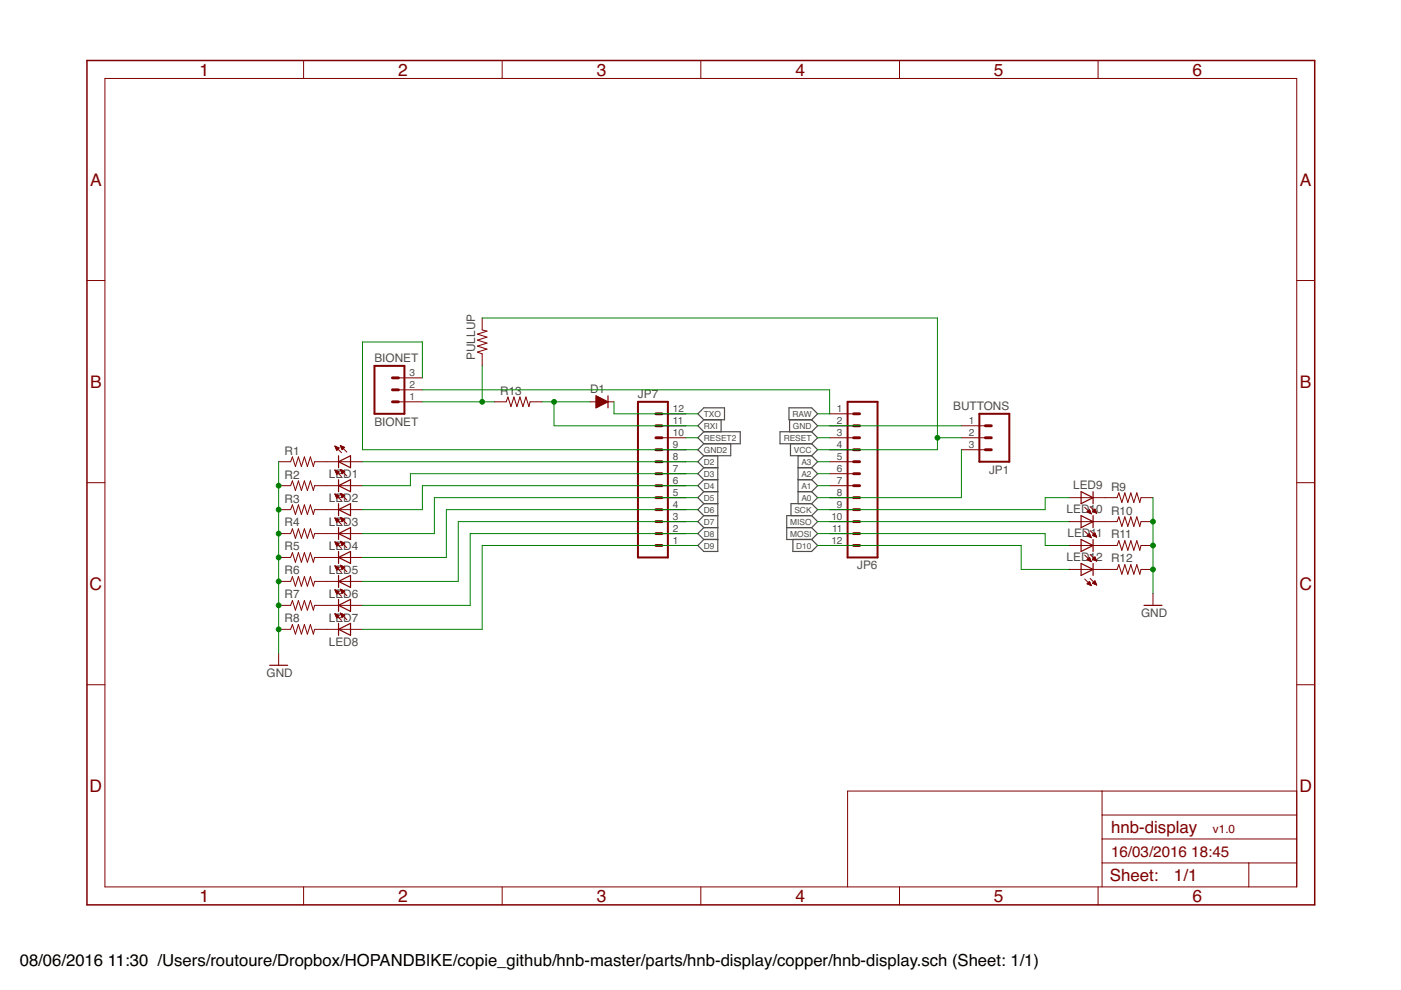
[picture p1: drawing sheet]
<svg xmlns="http://www.w3.org/2000/svg" width="297mm" height="210mm" viewBox="0 0 297 210" stroke-linecap="round" stroke-linejoin="round" font-family="sans-serif">
<g fill="none" stroke="#505050" stroke-width=".25">
<path d="M148 87.7l1.2-1.2h4.4v2.5h-4.4zM149.2 91.5h7.8v2.6h-7.8M149.2 99.2h3M149.2 96.6l-1.2 1.3 1.2 1.3M149.2 99.2l-1.2 1.2 1.2 1.3M149.2 89l-1.2 1.3 1.2 1.2M149.2 94.1l-1.2 1.3 1.2 1.2M149.2 91.5l-1.2 1.3 1.2 1.3M152.2 96.6v20.3h-3l-1.2-1.2 1.2-1.3M152.9 89v2.5M154.9 94.1v2.5h-5.7M167.3 86.5h4.8l1.3 1.2-1.3 1.3h-4.8z"/>
<path d="M167.4 89v2.5M167.6 94.1v2.5h4.5M169.2 99.2h2.9M169.2 96.6v10.2M172.1 89l1.3 1.3-1.3 1.2M172.1 91.5h-6.7v2.6h6.7M172.1 91.5l1.3 1.3-1.3 1.3M172.1 94.1l1.3 1.3-1.3 1.2M172.1 96.6l1.3 1.3-1.3 1.3M172.1 99.2l1.3 1.2-1.3 1.3M149.2 109.3h3M149.2 106.8h3"/>
<path d="M149.2 111.9h3M149.2 114.4h3M149.2 111.9l-1.2 1.2 1.2 1.3M149.2 101.7h3M149.2 104.2h3M149.2 101.7l-1.2 1.3 1.2 1.2M149.2 104.2l-1.2 1.3 1.2 1.3M149.2 106.8l-1.2 1.3 1.2 1.2M149.2 109.3l-1.2 1.3 1.2 1.3M166.8 111.9h5.3M168.1 114.4v2.5h4l1.3-1.2-1.3-1.3M169.2 101.7h2.9"/>
<path d="M169.2 104.2h2.9M172.1 106.8l1.3 1.3-1.3 1.2M172.1 109.3h-5.3v5.1h5.3M172.1 106.8h-4.4v2.5M172.1 109.3l1.3 1.3-1.3 1.3M172.1 111.9l1.3 1.2-1.3 1.3M172.1 101.7l1.3 1.3-1.3 1.2M172.1 104.2l1.3 1.3-1.3 1.3"/>
</g>
<path d="M79.4 77.6h6.3v10.1h-6.3zM135.3 85.2h6.3v33h-6.3zM179.7 85.2h6.4v33h-6.4zM207.6 87.7h6.4v10.2h-6.4z" fill="none" stroke="#800000" stroke-width=".42"/>
<g fill="none" stroke="#800000" stroke-width=".61">
<path d="M83.2 80.1h1.3M83.2 82.7h1.3M83.2 85.2h1.3M128.3 85.2l-1.7-.9v1.8l1.3-.8-.9-.4v.5M139.1 92.8h1.2M139.1 90.3h1.2M139.1 87.7h1.2M139.1 97.9h1.2M139.1 95.4h1.2M181 92.8h1.2M181 90.3h1.2M181 87.7h1.2"/>
<path d="M181 97.9h1.2M181 95.4h1.2M208.9 92.8h1.3M208.9 90.3h1.3M208.9 95.4h1.3M139.1 100.4h1.2M139.1 103h1.2M139.1 105.5h1.2M139.1 108.1h1.2M139.1 110.6h1.2M139.1 113.1h1.2M139.1 115.7h1.2"/>
<path d="M181 100.4h1.2M181 103h1.2M181 105.5h1.2M181 108.1h1.2M181 110.6h1.2M181 113.1h1.2M181 115.7h1.2"/>
</g>
<g fill="none" stroke="#800000" stroke-width=".21">
<path d="M22.2 16.6h252.7v171.4h-252.7zM64.4 12.8v3.8M106.5 12.8v3.8M148.6 12.8v3.8M190.7 12.8v3.8M232.8 12.8v3.8M18.4 59.5h3.8M274.9 59.5h3.8M102.2 67.4v2.6l1.1 .2-2.1 .6 2.1 .7-2.1 .6 2.1 .6-2.1 .7 2.1 .6-2.1 .7 1 .3v2.6M59.1 97.9h2.5l.4-1 .6 2 .7-2 .6 2 .6-2 .7 2 .6-2 .6 2 .3-1h10.2M71 94.6l1.4 1.4M71 94.6l.9 .4-.5 .5"/>
<path d="M71 94.6l.4 .9M71 99.7l1.4 1.4M71 99.7h.1M71 99.7l.9 .4-.5 .5M71 99.7l.4 .9M71 94.6h.1M71.1 94.7h.3M71.1 99.8h.3M71.1 94.9h.6M71.1 99.9h.5M71.2 95h.7M71.2 95.1h.6"/>
<path d="M71.3 95.2h.3M71.3 95.4h.2M71.4 95.5h.1M72.2 94.5l1.4 1.4M72.2 94.5l.8 .3-.5 .6zM72.2 99.5l1.4 1.4M72.2 99.5l.8 .4M72.2 99.5l.3 .9 .5-.5M72.2 99.6h.1M72.2 94.5h.1M72.2 94.6h.3M72.2 99.7h.3"/>
<path d="M72.3 99.8h.5M72.3 94.7h.5M72.3 94.9h.7M72.3 99.9h.7M72.4 95h.5M72.4 95.1h.4M72.5 95.2h.1M84.5 85.2h5.1M84.5 82.7h5.1M84.5 80.1h5.1M104.8 85.2h2.5l.4-1 .6 2 .7-2 .6 2 .6-2 .7 2 .6-2 .6 2 .3-1h2.5M125.1 85.2h5.1"/>
<path d="M140.3 87.7h5.1M140.3 90.3h5.1M140.3 92.8h5.1M140.3 95.4h5.1M140.3 97.9h5.1M175.9 87.7h5.1M175.9 90.3h5.1M175.9 92.8h5.1M175.9 95.4h5.1M175.9 97.9h5.1M203.8 90.3h5.1M203.8 92.8h5.1"/>
<path d="M203.8 95.4h5.1M18.4 102.3h3.8M59.1 103h2.5l.4-1 .6 2 .7-2 .6 2 .6-2 .7 2 .6-2 .6 2 .3-1h10.2M59.1 108.1h2.5l.4-1.1 .6 2.1 .7-2.1 .6 2.1 .6-2.1 .7 2.1 .6-2.1 .6 2.1 .3-1h10.2M59.1 113.1h2.5l.4-1 .6 2 .7-2 .6 2 .6-2 .7 2 .6-2 .6 2 .3-1h10.2M59.1 118.2h2.5l.4-1 .6 2 .7-2 .6 2 .6-2 .7 2 .6-2 .6 2 .3-1h10.2M71 104.8l1.4 1.4M71 104.8h.1M71 104.8l.9 .3-.5 .5zM71 109.8l1.4 1.4M71 109.8h.1M71 109.8l.9 .4-.5 .5z"/>
<path d="M71 114.9l1.4 1.4M71 114.9l.9 .4-.5 .5M71 114.9l.4 .9M71 120l1.4 1.4M71 120l.9 .4-.5 .5zM71.1 104.9h.2M71.1 109.9h.2M71.1 115h.2M71.1 115.1h.4M71.1 105h.5M71.1 110.1h.5M71.2 105.1h.7"/>
<path d="M71.2 110.2h.7M71.2 115.3h.6M71.2 100.1h.7M71.2 110.3h.6M71.2 115.4h.6M71.2 100.2h.6M71.2 105.2h.6M71.3 100.3h.3M71.3 105.4h.4M71.3 110.4h.4M71.3 115.5h.4M71.3 110.6h.2"/>
<path d="M71.3 115.6h.3M71.3 100.4h.2M71.3 105.5h.2M71.4 100.5h.1M71.4 105.6h.1M71.4 110.7h.1M71.4 115.7h.1M72.2 104.6l1.4 1.4M72.2 104.6l.8 .4M72.2 104.6l.3 .9 .5-.5M72.2 104.6h.1M72.2 109.7l1.4 1.4"/>
<path d="M72.2 109.7l.8 .4-.5 .5zM72.2 109.7h.1M72.2 114.8l1.4 1.4M72.2 114.8l.8 .3-.5 .6zM72.2 119.8l1.4 1.4M72.2 119.8l.8 .4-.5 .5zM72.2 109.8h.3M72.2 114.9h.2M72.2 120h.2M72.2 104.8h.3M72.2 115h.5M72.3 104.9h.4"/>
<path d="M72.3 109.9h.4M72.3 105h.7M72.3 110.1h.7M72.3 115.1h.7M72.3 115.3h.6M72.4 100.1h.5M72.4 105.1h.5M72.4 110.2h.5M72.4 105.2h.4M72.4 110.3h.4M72.4 115.4h.4M72.4 100.2h.4"/>
<path d="M72.5 110.4h.2M72.5 115.5h.2M72.5 100.3h.2M72.5 105.4h.2M72.5 100.4h.1M72.5 105.5h.1M72.5 110.6h.1M72.5 115.6h.1M140.3 100.4h5.1M140.3 103h5.1M140.3 105.5h5.1M140.3 108.1h5.1"/>
<path d="M140.3 110.6h5.1M140.3 113.1h5.1M140.3 115.7h5.1M175.9 100.4h5.1M175.9 103h5.1M175.9 105.5h5.1M175.9 108.1h5.1M175.9 110.6h5.1M175.9 113.1h5.1M175.9 115.7h5.1M226.7 105.5h10.1l.4-1 .6 2 .7-2 .6 2 .7-2 .6 2 .6-2 .7 2 .2-1h2.6M226.7 110.6h10.1l.4-1 .6 2 .7-2 .6 2 .7-2 .6 2 .6-2 .7 2 .2-1h2.6"/>
<path d="M226.7 115.7h10.1l.4-1.1 .6 2.1 .7-2.1 .6 2.1 .7-2.1 .6 2.1 .6-2.1 .7 2.1 .2-1h2.6M230 107.5l1.4 1.4M230 112.6l1.4 1.4M230 117.7l1.4 1.4M230.5 108.6l.5-.5 .4 .8zM230.5 113.6l.5-.5 .4 .9zM230.5 118.7l.5-.5 .4 .9zM230.5 108.5h.7M230.6 113.6h.6M230.6 118.6h.6M230.6 118.7h.6M230.6 113.7h.6"/>
<path d="M230.6 108.6h.6M230.7 108.4h.4M230.7 113.5h.4M230.7 118.5h.4M230.8 108.2h.3M230.8 113.3h.3M230.8 118.4h.3M230.9 118.9h.4M230.9 113.8h.4M230.9 108.1h.1M230.9 108.7h.4M230.9 113.2h.1"/>
<path d="M230.9 118.3h.1M231.1 107.4l1.4 1.4M231.1 112.5l1.4 1.4M231.1 117.6l1.4 1.4M231.1 119h.2M231.2 113.9h.2M231.2 108.9h.2M231.6 108.4l.5-.5 .4 .9zM231.6 113.5l.5-.5 .4 .9zM231.6 118.6l.5-.5 .4 .9zM231.7 108.4h.6M231.7 113.5h.6"/>
<path d="M231.7 118.5h.6M231.7 118.6h.7M231.8 113.6h.6M231.8 108.5h.6M231.8 108.2h.5M231.8 113.3h.5M231.8 118.4h.5M231.9 108.1h.3M231.9 113.2h.3M231.9 118.3h.3M232 118.7h.4M232.1 108h.1"/>
<path d="M232.1 113.7h.3M232.1 113.1h.1M232.1 108.6h.4M232.1 118.2h.1M232.3 118.9h.2M232.3 113.8h.2M232.4 108.7h.1M274.9 102.3h3.8M59.1 138.5v2.6M59.1 123.3h2.5l.4-1 .6 2 .7-2 .6 2 .6-2 .7 2 .6-2 .6 2 .3-1h10.2M59.1 128.4h2.5l.4-1.1 .6 2.1 .7-2.1 .6 2.1 .6-2.1 .7 2.1 .6-2.1 .6 2.1 .3-1h10.2M59.1 133.4h2.5l.4-1 .6 2.1 .7-2.1 .6 2.1 .6-2.1 .7 2.1 .6-2.1 .6 2.1 .3-1.1h10.2"/>
<path d="M71 125.1l1.4 1.3M71 125.1l.9 .3-.5 .5zM71 130.1l1.4 1.4M71 130.1l.9 .4-.5 .5zM71 125.1h.2M71 130.2h.2M71.1 120.1h.1M71.1 120.2h.4M71.1 125.3h.4M71.1 130.3h.4M71.1 125.4h.7M71.1 130.5h.6"/>
<path d="M71.2 120.3h.6M71.2 130.6h.6M71.2 120.4h.6M71.2 125.5h.6M71.2 120.6h.5M71.2 125.6h.5M71.2 130.7h.5M71.3 130.8h.3M71.3 120.7h.3M71.3 125.8h.3M71.4 120.8h.1M71.4 125.9h.1"/>
<path d="M71.4 130.9h.1M72.2 124.9l1.4 1.4M72.2 124.9l.8 .4-.5 .5zM72.2 130l1.4 1.4M72.2 130l.8 .4-.5 .5zM72.2 125h.1M72.2 130.1h.1M72.2 120.1h.5M72.2 125.1h.4M72.2 130.2h.4M72.3 125.3h.6M72.3 130.3h.6"/>
<path d="M72.3 120.2h.6M72.3 120.3h.7M72.3 125.4h.7M72.3 130.5h.7M72.4 125.5h.5M72.4 130.6h.5M72.4 120.4h.4M72.4 130.7h.3M72.5 120.6h.2M72.5 125.6h.2M72.5 120.7h.1M72.5 125.8h.1"/>
<path d="M72.5 130.8h.1M226.7 120.7h10.1l.4-1 .6 2.1 .7-2.1 .6 2.1 .7-2.1 .6 2.1 .6-2.1 .7 2.1 .2-1.1h2.6M230 122.8l1.4 1.4M230.5 123.8l.5-.5 .4 .9zM230.5 123.8h.7M230.6 123.7h.6M230.7 123.6h.4M230.8 123.9h.5M230.8 123.4h.3M230.9 123.3h.1M231.1 122.6l1.4 1.4M231.1 124.1h.2"/>
<path d="M231.6 123.7l.5-.6 .4 .9zM231.7 123.7h.7M231.7 123.6h.6M231.8 123.4h.5M232 123.3h.2M232 123.8h.4M232.1 123.2h.1M232.3 123.9h.2M244.5 125.8v2.6M18.4 145.2h3.8M274.9 145.2h3.8M233.7 167.7v20.3"/>
<path d="M233.7 177.9h41.2M233.7 172.8h41.2M274.9 167.7h-95.2v20.3M64.4 188v3.9M106.5 188v3.9M148.6 188v3.9M190.7 188v3.9M232.8 188v3.9M233.7 183h41.2M264.8 183v5"/>
</g>
<g fill="none" stroke="#800000" stroke-width=".25">
<path d="M71.8 97.9l2.5-1.3v2.6zM71.8 96.6v2.6M126.4 83.9l2.5 1.3-2.5 1.3zM128.9 83.9v2.6M71.8 101.7v2.5M71.8 106.8v2.5M71.8 111.9v2.5M71.8 116.9v2.6M71.8 103l2.5-1.3v2.5zM71.8 108.1l2.5-1.3v2.5zM71.8 113.1l2.5-1.2v2.5zM71.8 118.2l2.5-1.3v2.6z"/>
<path d="M229.2 104.2l2.6 1.3-2.6 1.3zM229.2 109.3l2.6 1.3-2.6 1.3zM229.2 114.4l2.6 1.3-2.6 1.2zM229.2 119.5l2.6 1.2-2.6 1.3zM231.8 104.2v2.6M231.8 109.3v2.6M231.8 114.4v2.5M231.8 119.5v2.5M71.8 122v2.5M71.8 127.1v2.5M71.8 132.2v2.5M71.8 123.3l2.5-1.3v2.5z"/>
<path d="M71.8 128.4l2.5-1.3v2.5zM71.8 133.4l2.5-1.2v2.5zM242.5 128.4h3.9M57.2 141.1h3.8"/>
</g>
<path d="M18.4 12.8h260.3v179.1h-260.3z" fill="none" stroke="#800000" stroke-width=".32"/>
<g fill="none" stroke="#008000" stroke-width=".21">
<path d="M102.2 67.4h96.6v28h-25.4M102.2 77.6v7.6M59.1 97.9v40.6M76.9 97.9h71.1M89.6 82.7h86.3v5h-2.5M89.6 80.1v-7.6h-12.7v22.9h71.1M89.6 85.2h15.2M114.9 85.2h10.2M117.5 85.2v5.1h30.5M130.2 85.2v2.5h17.8M145.4 92.8h2.6M173.4 90.3h30.4"/>
<path d="M173.4 92.8h2.5M173.4 97.9h2.5M198.8 92.8h5M203.8 95.4v10.1h-30.4M148 103h-58.4v5.1h-12.7M148 108.1h-53.4v10.1h-17.7M148 105.5h-55.9v7.6h-15.2M148 110.6h-50.8v12.7h-20.3M148 113.1h-48.3v15.3h-22.8M148 115.7h-45.8v17.7h-25.3M148 100.4h-61v2.6h-10.1M173.4 113.1h48.2v2.6h5.1"/>
<path d="M173.4 110.6h53.3M173.4 115.7h43.1v5h10.2M173.4 100.4h2.5M173.4 103h2.5M226.7 105.5h-5.1v2.6h-48.2M244.5 105.5v20.3"/>
</g>
<g fill="#008000" stroke="#008000" stroke-width=".21">
<circle cx="59.1" cy="103" r=".51"/>
<circle cx="59.1" cy="108.1" r=".51"/>
<circle cx="59.1" cy="113.1" r=".51"/>
<circle cx="59.1" cy="118.2" r=".51"/>
<circle cx="59.1" cy="123.3" r=".51"/>
<circle cx="59.1" cy="128.4" r=".51"/>
<circle cx="59.1" cy="133.4" r=".51"/>
<circle cx="244.5" cy="110.6" r=".51"/>
<circle cx="244.5" cy="115.7" r=".51"/>
<circle cx="244.5" cy="120.7" r=".51"/>
<circle cx="198.8" cy="92.8" r=".51"/>
<circle cx="117.5" cy="85.2" r=".51"/>
<circle cx="102.2" cy="85.2" r=".51"/>
</g>
<g font-size="3.7" fill="#800000">
<text x="42.3" y="16">1</text>
<text x="84.4" y="16">2</text>
<text x="126.5" y="16">3</text>
<text x="168.6" y="16">4</text>
<text x="210.7" y="16">5</text>
<text x="252.9" y="16">6</text>
<text x="19.1" y="39.3">A</text>
<text x="275.6" y="39.3">A</text>
<text x="19.1" y="82.2">B</text>
<text x="275.6" y="82.2">B</text>
<text x="19" y="125.1">C</text>
<text x="275.5" y="125.1">C</text>
<text x="19" y="167.9">D</text>
<text x="275.5" y="167.9">D</text>
<text x="42.3" y="191.2">1</text>
<text x="84.4" y="191.2">2</text>
<text x="126.5" y="191.2">3</text>
<text x="168.6" y="191.2">4</text>
<text x="210.7" y="191.2">5</text>
<text x="252.9" y="191.2">6</text>
</g>
<g font-size="3.6" fill="#800000">
<text x="235.6" y="176.6">hnb-display</text>
<text x="235.3" y="186.9">Sheet:</text>
<text x="248.9" y="186.8">1/1</text>
</g>
<g font-size="3.5">
<text x="4.2" y="204.7">08/06/2016</text>
<text x="22.9" y="204.7">11:30 /Users/routoure/Dropbox/HOPANDBIKE/copie_github/hnb-master/parts/hnb-display/copper/hnb-display.sch (Sheet: 1/1)</text>
</g>
<g font-size="3.2" fill="#800000">
<text x="235.6" y="181.7">16/03/2016</text>
<text x="252.6" y="181.7">18:45</text>
</g>
<g font-size="2.5" fill="#505050">
<text x="79.4" y="76.8">BIONET</text>
<text x="100.7" y="76.3" transform="rotate(-90 100.7 76.3)">PULLUP</text>
<text x="106.1" y="83.7">R13</text>
<text x="125.1" y="83.4">D1</text>
<text x="135.3" y="84.4">JP7</text>
<text x="202.1" y="87">BUTTONS</text>
<text x="79.4" y="90.3">BIONET</text>
<text x="60.3" y="96.4">R1</text>
<text x="60.3" y="101.5">R2</text>
<text x="69.7" y="101.4">LED1</text>
<text x="209.7" y="100.4">JP1</text>
<text x="60.3" y="106.5">R3</text>
<text x="69.7" y="106.5">LED2</text>
<text x="227.5" y="103.7">LED9</text>
<text x="235.6" y="104">R9</text>
<text x="60.3" y="111.6">R4</text>
<text x="69.7" y="111.6">LED3</text>
<text x="226.2" y="108.8">LED10</text>
<text x="226.3" y="113.9">LED11</text>
<text x="235.6" y="109.1">R10</text>
<text x="60.3" y="116.7">R5</text>
<text x="69.7" y="116.7">LED4</text>
<text x="226.2" y="119">LED12</text>
<text x="235.6" y="114.2">R11</text>
<text x="235.6" y="119.2">R12</text>
<text x="60.3" y="121.8">R6</text>
<text x="69.7" y="121.8">LED5</text>
<text x="181.8" y="120.7">JP6</text>
<text x="60.3" y="126.9">R7</text>
<text x="60.3" y="131.9">R8</text>
<text x="69.7" y="126.8">LED6</text>
<text x="69.7" y="131.9">LED7</text>
<text x="241.9" y="130.9">GND</text>
<text x="69.7" y="137">LED8</text>
<text x="56.5" y="143.6">GND</text>
</g>
<text font-size="2.5" fill="#800000" x="257.2" y="176.6">v1.0</text>
<g font-size="2.1" fill="#505050">
<text x="86.8" y="82.3">2</text>
<text x="86.8" y="79.8">3</text>
<text x="86.8" y="84.8">1</text>
<text x="142.7" y="89.9">11</text>
<text x="142.7" y="87.4">12</text>
<text x="177.4" y="87.4">1</text>
<text x="177.4" y="89.9">2</text>
<text x="205.4" y="89.9">1</text>
<text x="142.7" y="95">9</text>
<text x="142.7" y="92.5">10</text>
<text x="177.4" y="92.5">3</text>
<text x="177.4" y="95">4</text>
<text x="205.4" y="92.5">2</text>
<text x="205.4" y="95">3</text>
<text x="142.7" y="100.1">7</text>
<text x="142.7" y="97.5">8</text>
<text x="177.4" y="97.5">5</text>
<text x="177.4" y="100.1">6</text>
<text x="142.7" y="107.7">4</text>
<text x="142.7" y="105.2">5</text>
<text x="142.7" y="102.6">6</text>
<text x="177.4" y="102.6">7</text>
<text x="177.4" y="105.2">8</text>
<text x="177.4" y="107.7">9</text>
<text x="142.7" y="112.8">2</text>
<text x="142.7" y="110.2">3</text>
<text x="176.3" y="110.2">10</text>
<text x="176.4" y="112.8">11</text>
<text x="142.7" y="115.3">1</text>
<text x="176.3" y="115.3">12</text>
</g>
<g font-size="1.8" fill="#505050">
<text x="149.2" y="88.4">TXO</text>
<text x="168" y="88.4">RAW</text>
<text x="149.2" y="90.9">RXI</text>
<text x="149.2" y="96">GND2</text>
<text x="149.2" y="93.4">RESET2</text>
<text x="166.2" y="93.4">RESET</text>
<text x="168.1" y="90.9">GND</text>
<text x="168.3" y="96">VCC</text>
<text x="149.2" y="98.5">D2</text>
<text x="149.2" y="101.1">D3</text>
<text x="169.9" y="98.5">A3</text>
<text x="169.9" y="101.1">A2</text>
<text x="149.2" y="103.6">D4</text>
<text x="149.2" y="106.1">D5</text>
<text x="169.9" y="103.6">A1</text>
<text x="169.9" y="106.1">A0</text>
<text x="149.2" y="113.8">D8</text>
<text x="149.2" y="108.7">D6</text>
<text x="149.2" y="111.2">D7</text>
<text x="167.5" y="111.2">MISO</text>
<text x="167.5" y="113.8">MOSI</text>
<text x="168.4" y="108.7">SCK</text>
<text x="149.2" y="116.3">D9</text>
<text x="168.8" y="116.3">D10</text>
</g>
</svg>
